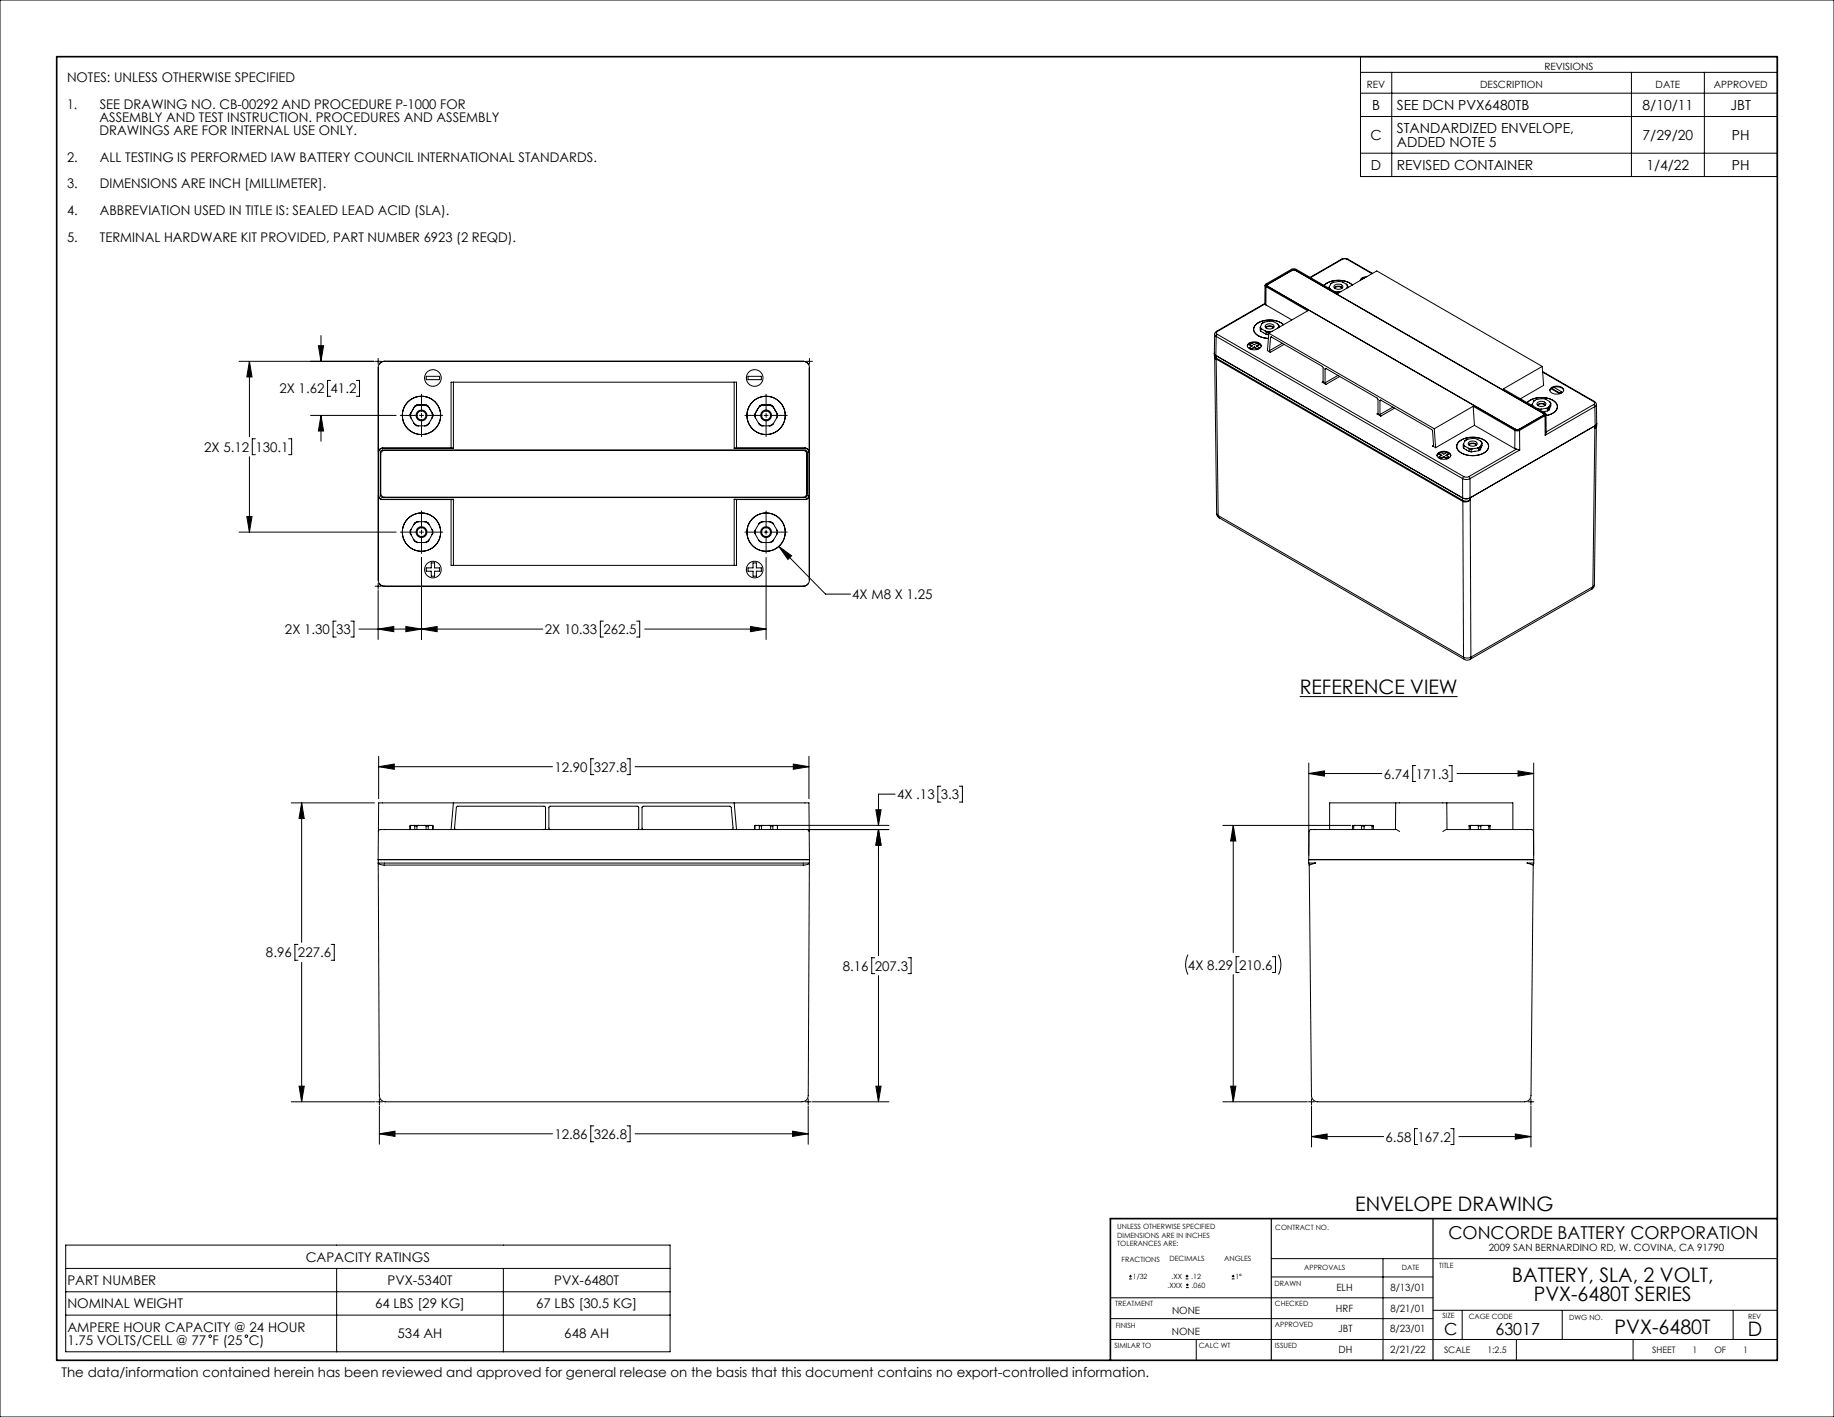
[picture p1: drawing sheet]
<svg xmlns="http://www.w3.org/2000/svg" width="559mm" height="432mm" viewBox="0 0 559 432" stroke-linecap="round" stroke-linejoin="round" font-family="sans-serif">
<g fill="none" stroke="#000" stroke-width=".3">
<path d="M0 0h558.8v431.8h-558.8zM414.5 17.3h127v36.5h-127zM414.5 22h127M414.5 28.4h127M414.5 35.5h127M424.1 22v31.8M497.1 22v31.8M519.3 22v31.8M414.5 46.7h127M408.7 79l1.1-.2 .9 .2M408.7 79h.3M408.7 79l-9.5 5.5"/>
<path d="M409 79l.7-.1 .8 .1M409 79l-9.7 5.6M410.5 79l7.5 4.4M410.7 79h-.2M410.7 79l7.5 4.3M382.5 99.1a6.9 6.9 0 0 1 8.6-.1 6.9 6.9 0 0 0-8.6 .1 2.02 2.02 0 0 0 .9 3.2l1.2 .5 1.9 .3a4.2 4.2 0 0 1-4.5-2.8zM384 99.8l.1 1.1M384 99.8l.1 .4M384.1 99.5l.3 .7M384.1 99.5l-.1 .3M384.5 98.6l.9-.5 1.5-.2 1.3 .2 1.1 .6M384.5 98.6l-.4 .9"/>
<path d="M384.9 98.3l-.4 .3M385.4 92.5l-14.7 8.5M385.4 92.6l.3 .3M385.4 92.6l-14.5 8.4M385.4 87v5.6M385.6 99.8a1.88 1.88 0 0 1 2.5 0M385.6 99.1a1.73 1.73 0 0 1 2.6 .3 1.53 1.53 0 0 1-1.4 .9 1.53 1.53 0 0 1-1.3-.9zM385.7 92.9l7.9 4.6M385.7 99.9a1.46 1.46 0 0 1 2.2 0M385.7 87.4a.43 .43 0 0 1-.3-.4 .43 .43 0 0 1 .3-.5l7.8-4.4 .9-.2 13.2 7.5 11.9-6.8 50.4 29.1M385.7 87.4l12.8 7.3-11.9 6.9M385.7 87.4v5.5"/>
<path d="M386.1 86.7l-.2 .3 .2 .2M386.1 87.2l75.9 43.8h.7l7.7-4.5M386.1 86.7v.5M386.2 87v.3M386.2 87.1l-.1 .1M386.5 87.4a.42 .42 0 0 1-.3-.4 .42 .42 0 0 1 .3-.4l7-4.1 1.2-.1 75.3 43.5a.42 .42 0 0 1 .3 .4 .42 .42 0 0 1-.3 .4M386.5 87.4l75.1 43.3M386.5 87.4h.1M389.3 98.7l.3 .7M389.3 98.7l.4 .6M389.6 99.4l-.3 .6M389.7 99.3l-.1 .1"/>
<path d="M389.7 99.3v.5M393.8 82.3h.8M393.8 82.3l-7.7 4.4M393.8 82.3v.1M394.6 82.3l75.8 43.7M394.6 82.3v.1M403.5 87h-.1a6.9 6.9 0 0 1 8.6-.1 6.9 6.9 0 0 0-8.5 .1zM404.9 87.7l.1 .2M404.9 87.7v.2M405 87.4l.3 .7M405 87.4l-.1 .3M405.4 86.5l.9-.5 1.6-.2 1.2 .2 1.1 .6"/>
<path d="M405.4 86.5l-.4 .9M405.8 86.2l-.4 .3M406.5 87.7a1.9 1.9 0 0 1 2.6 0M406.6 88.8l1.1 .2M406.6 86.9a1.63 1.63 0 0 1 2.6 .6 1.65 1.65 0 0 1-2.8-.1zM406.7 87.8a1.45 1.45 0 0 1 2.2 0M407.1 89.1h.2M407.3 89.1v.1M407.7 89l-.4 .1M408.7 88.8l-1 .2M410.2 86.6l.3 .7M410.2 86.6l.4 .6"/>
<path d="M410.5 87.3l-.2 .6M410.6 87.2l-.1 .1M410.6 87.2v.5M415.1 85l.1 .1M415.1 85v.1M415.8 84.7l-.7 .3M416 84.6l-.9 .3-.6 .5M416.5 84.3a1.88 1.88 0 0 0-2.1 1.2M72.8 110.1h41.1M76 110.1v23M76 110.1l.8 4.8h-1.6zM97 105.3h1.6l-.8 4.8z"/>
<path d="M97.8 102.2v7.9M100.7 115.9h-.9v4.9h.9M108.6 115.9h.9v4.9h-.9M114.2 110.1h2M115.2 109.1v2M115.3 112.1v25.7a1.28 1.28 0 0 1 .8-1.2l21.3-.1M115.6 110.9l.6-.6 .9-.2h127.6l1 .2 .6 .6M115.8 110.7l1.3-.6h127.6a1.91 1.91 0 0 1 1.9 1.9v64.7a1.91 1.91 0 0 1-1.9 1.9h-127.6a1.91 1.91 0 0 1-1.9-1.9v-64.7zM129.9 114.7h4v1h-4zM138.1 116.5v20.1M223.7 116.5v20.1M227.9 114.7h4.1v1h-4.1z"/>
<path d="M245.6 110.1h2M246.6 112.1v25.7a1.28 1.28 0 0 0-.9-1.2l-21.3-.1M246.6 109.1v2M370 107.7l.1 1.1 .4 .3M370 107.7l.5 .6M370 107.6l.5 .8M370 108.6l.1 .3M370.1 101.8l-.1 5.9M370.1 101.8l.5 .7M370.1 108.8l.6 47.7M370.2 108.9l.4 .5M370.5 108.4l75.1 43.4"/>
<path d="M370.5 108.4v.7M370.5 109.1l75.1 43.3M370.5 109.1l.1 .3M370.5 108.3l75.1 43.4M370.6 102.5l75 43.4M370.6 102.5l-.1 5.8M370.6 109.4l75.1 43.4M370.6 109.4l.6 47.7M370.7 101l-.6 .8M370.7 101h.2M370.9 101a.47 .47 0 0 0-.3 .4 .47 .47 0 0 0 .3 .5M370.9 101.9l-.3 .6"/>
<path d="M370.9 101.9l75.1 43.3M380.1 105.5a2.55 2.55 0 0 1 4.2 0M380.3 104.8a2.79 2.79 0 0 1 3.9 .4 1.82 1.82 0 0 1-2.4 1.4l-1.3-.5a.84 .84 0 0 1-.2-1.3zM380.7 104.9v.2l.7 .4M380.7 104.9l.6-.4 .9 .5 .9-.5 .6 .4M380.7 105.9l.6 .4M380.7 105.9v.2l.6 .4M380.7 104.9l.9 .5-.9 .5M381.3 106.3v.2M382.2 105.9l.9 .6M382.2 105.9l-.9 .6M382.2 105.7l-.9 .6"/>
<path d="M382.2 105.7l.9 .6M382.2 105.7v.2M383.1 106.3v.2M383.7 105.9v.2l-.6 .4M383.7 104.9v.2l-.8 .4M383.7 104.9l-.9 .5 .9 .5M383.7 105.9l-.6 .4M384.1 100.9l1.7 1M384.1 100.2v.7M384.1 100.2h.3M384.4 100.2l1.1 .7M385.5 100.9l1.3 .2"/>
<path d="M385.5 100.9l.3 .2M385.8 101.9l.6 .1M385.8 101.1l.6 .1M385.8 101.1v.8M386.4 101.2v.8M386.6 102h-.2M386.6 101.6l50.4 29.1M386.6 101.6l-.4 5.2 .9 .6M386.8 101.1l-.4 .1M386.8 106.9l.3 .5M387.1 102.8l.3-.1 15.5 9 .2 .4v4.2M387.1 102.8l-.3 4.1"/>
<path d="M387.4 102.7l-.3 .1M387.7 100.9l-.9 .2M390.7 104.6l-3.9 2.3M391.3 104.9l-4.2 2.5M402.9 116.5l1.1 .6M403.1 116.3l-.2 .2M403.7 116.7l.3 .4M403.7 112.5v4.2M404 112.3l15.6 9 .3 .5v4.2M404 112.3l-.3 .2M407.7 114.4l-4 2.3M408.2 114.7l-4.2 2.4"/>
<path d="M469.9 111.7l-11.9 6.8 12.8 7.4a.43 .43 0 0 1 .2 .4 .43 .43 0 0 1-.2 .4M469.9 111.7l.4 5.7-7.1 4.1M470 113.2l15.8 9.2M470 113.4l15.6 9M472.2 119a2.55 2.55 0 0 1 4.2 0M472.5 118.3a2.79 2.79 0 0 1 3.9 .4 1.82 1.82 0 0 1-2.4 1.4l-1.3-.5a.84 .84 0 0 1-.2-1.3zM472.8 118.4v.2l2.4 1.4M472.8 118.4l.6-.4 2.4 1.4M472.8 118.4l2.4 1.3M475.2 119.7v.3M475.8 119.4v.2l-.6 .4M475.8 119.4l-.6 .3"/>
<path d="M76 139.2v23M77.8 133.7h-.9v4.9h.9M87.9 133.7h1v4.9h-1M94.6 126.6h26.1M97.8 126.6v7.9M97.8 126.6l.8 4.7h-1.6zM116.1 137.3l.5-.2 128.8 .1 .5 .6v13.3l-.6 .5h-128.9l-.5-.6v-13.2zM116.4 137.6l.8-.4h127.5a1.17 1.17 0 0 1 1.1 1.2v11.9a1.17 1.17 0 0 1-1.1 1.2h-127.5a1.17 1.17 0 0 1-1.2-1.2v-11.9zM122 126.6h5.2M125 126.2v.4M125 126.2l.2 1.2M125.2 125.8v1.6"/>
<path d="M125.2 127.4l1.2 2 .6 .4h2.8l.9-.8M126.1 124.2l.3-.4 .6-.4h2.8l.7 .4 1.1 2M126.1 129l1.4 .8M126.1 124.2l-1.1 2M127.5 123.4l-1.4 .8M127.8 126.6h1.2M128.1 123.4h-.1M128.4 120.1v5.3M128.4 126v1.2M128.4 127.8v5.2M128.8 123.4h.1M129.4 123.4l1.3 .8"/>
<path d="M129.6 126.6h5.3M130.7 129l-1.3 .8M131.6 125.8v1.6M131.6 125.8l.3 .4M131.9 126.2v.4M131.9 126.2v.8l-1.2 2M137.4 136.5v-20h87v20M137.4 136.5l.7 .1M138.1 136.6h-21.5a1.2 1.2 0 0 0-1.2 1.2v13.2a1.2 1.2 0 0 0 1.2 1.2M223.7 136.6h21.6a1.2 1.2 0 0 1 1.2 1.2v13.2a1.2 1.2 0 0 1-1.2 1.2M224.4 136.5l-.7 .1M227 126.6h5.2"/>
<path d="M230 126.2v.4M230 126.2l.2 1.2M230.2 125.8v1.6M230.2 127.4l1.2 2 .6 .4h2.8l.9-.8M231.1 124.2l.3-.4 .6-.4h2.8l.7 .4 1.1 2M231.1 129l1.4 .8M231.1 124.2l-1.1 2M232.5 123.4l-1.4 .8M232.8 126.6h1.2M233 123.4h.1M233.4 120.1v5.3M233.4 126v1.2"/>
<path d="M233.4 127.8v5.2M233.8 123.4h.1M234.4 123.4l1.3 .8M234.6 126.6h5.3M235.7 129l-1.3 .8M236.6 125.8v1.6M236.6 125.8l.3 .4M236.9 126.2v.4M236.9 126.2v.8l-1.2 2M419.6 126.1l1.1 .7M419.9 126l-.3 .1M420.5 126.3l.2 .5"/>
<path d="M420.5 122.1v4.2M420.7 122l15.6 8.9 .2 .4 .3 4.4M420.7 122l-.2 .1M424.4 124.1l-3.9 2.2M424.9 124.4l-4.2 2.4M436.5 135.9l.9 .5M436.8 135.7l-.3 .2M436.8 135.8l-.3 .1M437 130.7l.4 5.7M437.8 138.8a2.55 2.55 0 0 1 4.2 0M438.1 138.1a2.79 2.79 0 0 1 3.9 .4 1.82 1.82 0 0 1-2.4 1.4l-1.3-.4a.84 .84 0 0 1-.2-1.4zM438.4 138.2v.2l.8 .4"/>
<path d="M438.4 139.3v.2l.6 .3M438.4 138.2l.9 .5-.9 .6M438.4 138.2l.6-.3 .9 .5 .9-.5 .6 .3M438.4 139.3l.6 .3M439 139.6v.2M439.9 139.3l-.9 .5M439.9 139.3l.9 .5M439.9 139.1l.9 .5M439.9 139.1l-.9 .5M439.9 139.1v.2M440.8 139.6v.2M441.4 138.2v.2l-.7 .4"/>
<path d="M441.4 139.3v.2l-.6 .3M441.4 138.2l-.9 .5 .9 .6M441.4 139.3l-.6 .3M444.4 134.8a6.9 6.9 0 0 1 8.6 0 2.02 2.02 0 0 1-.9 3.2 7.1 7.1 0 0 1-7.7-.7 1.8 1.8 0 0 1 0-2.5zM445.8 135.5l.2 1.1M445.8 135.5l.2 .4M445.9 135.2l.4 .7M445.9 135.2l-.1 .3M446 136.6l1.7 1M446 135.9v.7M446 135.9h.3M446.3 135.9l1.1 .7"/>
<path d="M446.3 134.3l1-.5 1.5-.2 1.2 .2 1.1 .6M446.3 134.3l-.4 .9M446.8 134.1l-.5 .2M447.4 136.6l1.2 .2M447.4 136.6l.3 .2M447.4 135.5a1.88 1.88 0 0 1 2.6 0M447.4 134.9a1.73 1.73 0 0 1 2.7 .3 1.53 1.53 0 0 1-1.4 .8 1.53 1.53 0 0 1-1.4-.9zM447.6 135.7a1.46 1.46 0 0 1 2.2 0M447.7 137.6l.6 .1M447.7 136.8l.6 .1M447.7 136.8v.8M448.3 136.9v.8"/>
<path d="M448.6 136.8l-.3 .1M448.9 123.8l12.7 7.3M448.9 123.8l-11.9 6.9M448.9 123.8l.3 5.8M449.2 129.6l-11.8 6.8M449.2 129.6l12.3 7.1M450.1 136.5l-1.5 .3M450.1 136.5l.4 .1M450.5 137.3l-2.2 .4M450.5 136.6v.7M451 137.1l-.5 .2M451 136.3l-.5 .3"/>
<path d="M451 136.3v.8M451.1 136l-1 .5M451.1 136l-.1 .3M451.1 134.4l.4 .7M451.1 134.4l.5 .6M451.5 135.1l-.4 .9M451.6 135v.8l-.6 1.3M451.6 135l-.1 .1M461.5 136.7l.5 .2M461.6 131.1l.7 .2 .7-.2M461.6 131.1l-.1 5.6M461.6 130.7l.7 .2 .7-.2"/>
<path d="M461.6 130.7v.1M462 136.9l1 .2M462 136.9l-14.5 8.3M463 130.7v.1M463 131.1v6M463 137.1l-15.1 8.8M465.3 122.7a6.9 6.9 0 0 1 8.7 0 2.02 2.02 0 0 1-.9 3.2l-2 .7a3.3 3.3 0 0 0 3.4-3.1 5.2 5.2 0 0 0-5.6-2.3l-2.1 .5zM466.8 123.4l.1 .2M466.8 123.4v.2M466.9 123.1l.3 .7M466.9 123.1l-.1 .3M467.3 122.3l.9-.6 1.5-.2 1.3 .2 1.1 .6"/>
<path d="M467.3 122.3l-.4 .8M467.7 122l-.4 .3M468.4 123.4a1.9 1.9 0 0 1 2.5 0M468.4 124.5l1.2 .2M468.5 122.7a1.64 1.64 0 0 1 2.5 .5 1.65 1.65 0 0 1-2.7-.1zM468.6 123.6a1.45 1.45 0 0 1 2.2 0M468.9 124.8h.3M469.2 124.8v.2M469.6 124.7l-.4 .1M470 126.7l-7 4M470 126.7h.1M470.3 126.3v.3"/>
<path d="M470.3 126.4l.1 .1M470.4 126l.2 .3-.2 .2M470.4 126v.5M470.8 126.7l-7.8 4.4M470.8 126.7v5.9M471 126.3l.1 5.5-.3 .8M471.1 124.4l-1.5 .3M471.1 124.4l.4 .1M471.5 124.5v.7M471.9 124.2l-.4 .3M471.9 124.2v.8M471.9 125l-1.8 .5"/>
<path d="M472 123.9l-.9 .5M472 123.9l-.1 .3M472.1 122.3l.3 .7M472.1 122.3l.4 .6M472.4 123l-.4 .9M472.5 122.9v.8l-.6 1.3M472.5 122.9l-.1 .1M485.6 123.3l.3 .6M485.6 122.4a.47 .47 0 0 1 .3 .4 .47 .47 0 0 1-.3 .5M485.6 123.3l-14.5 8.3M485.8 122.4h-.2M485.8 122.4l.6 .9"/>
<path d="M485.9 130.5l-.6 48.3M485.9 123.9l-15.1 8.7M485.9 123.9l.1 5.8M486 130.4l-.1 .1M486 129.7l-38.1 22.1M486 130.4h.1M486 129.7v.7M486.4 130.1l-.6 48.1M486.4 123.2l.1 5.9-.5 .6M486.4 123.3l-.5 .6M486.5 129.9l-.5 .5M486.5 129l-.5 .7"/>
<path d="M486.5 129.1l-.1 1-.4 .3M75.2 157.4h1.6l-.8 4.8zM116.6 152.2h-.3a1.28 1.28 0 0 1-1-1.2v25.7M126.1 159.8l.9-.8h2.8l.7 .4 1.1 2M126.1 159.8l-1.1 2 .2 1.1M127.5 159l-1.4 .8M128.4 155.7v5.2M129.4 159l1.3 .8M138.1 152.2h-.7v20.1h87v-20.1h-.7M138.1 152.2v20.1M138.1 152.2h-21.5M223.7 152.2h21.6"/>
<path d="M223.7 152.2v20.1M231.1 159.8l.9-.8h2.8l.7 .4 1.1 2M231.1 159.8l-1.1 2 .2 1.1M232.5 159l-1.4 .8M233.4 155.7v5.2M234.4 159l1.3 .8M245.3 152.2h.2a1.28 1.28 0 0 0 1.1-1.2v25.7M370.7 156.5l.2 .7 .6 .6M370.7 156.5l.5 .6M371.2 157.1l.3 .7M371.2 157.1l74.7 43.2M371.5 157.8l74.7 43.2"/>
<path d="M445.6 152.4l1.1 .3 1.2-.3M445.6 152.4l.1 .4M445.6 151.8l1 .2 1.3-.2M445.6 151.8v.6M445.6 145.9a2.5 2.5 0 0 0 2.3 0M445.6 151.7a2.49 2.49 0 0 0 2.3 0M445.6 145.9v5.8M445.7 152.8l.2 47.5M446 145.2l-.4 .7M446 145.2l.8 .2 .7-.2M447.5 145.2l.4 .7M447.9 152.5a2.04 2.04 0 0 1-2.2 .3"/>
<path d="M447.9 152.4v.1M447.9 151.8v.6M447.9 145.9v5.8M448 152.4l-.1 .1M448 152.4l.2 47.9M448 152.4h-.1M72.8 162.2h47.9M114.2 178.6h2M115.2 177.6v2M115.2 179.9v15M115.6 177.8l.5 .5 1 .4h127.6l1-.3 .6-.6M122 162.2h5.2"/>
<path d="M125.2 161.4v1.5M125.2 162.9l1.2 2.1 .6 .3h2.8l.9-.7M126.1 164.6l1.4 .7M127.8 162.2h1.2M128.4 161.5v1.3M128.4 163.4v5.2M128.4 169.9v25M129.6 162.2h5.3M129.9 173.1h1.5v-1.6h1v1.6h1.5v1h-1.5v1.5h-1v-1.5h-1.5zM130.7 164.6l-1.3 .7M131.6 161.4v1.5M131.6 161.4l.3 1.1-1.2 2.1"/>
<path d="M227 162.2h5.2M229.4 171.5h1.1v1.6h1.5v1h-1.5v1.5h-1.1v-1.5h-1.5v-1h1.5zM230.2 161.4v1.5M230.2 162.9l1.2 2.1 .6 .3h2.8l.9-.7M231.1 164.6l1.4 .7M232.8 162.2h1.2M233.4 161.5v1.3M233.4 163.4v5.2M233.4 169.9v25M234.6 162.2h5.3M235.7 164.6l-1.3 .7M236.6 161.4v1.5"/>
<path d="M236.6 161.4l.3 1.1-1.2 2.1M237.3 166.5l14.2 14.5h7.6M237.3 166.5l3.9 2.9-1.1 1.1zM485 179.5l-37.2 21.5M485.3 178.8l-.3 .7M485.3 178.8l-37.1 21.5M485.8 178.2l-.2 .7-.6 .6M485.8 178.2l-.5 .6M102.4 189.3h-.9v4.8h.9M106.9 189.3h.9v4.8h-.9M109.4 191.7h56M115.2 191.7l4.8-.8v1.6z"/>
<path d="M123.7 190.9l4.7 .8-4.7 .8zM128.4 191.7l4.8-.8v1.6zM183.9 189.3h-1v4.8h1M194 189.3h.9v4.8h-.9M196.4 191.7h37M228.7 190.9l4.7 .8-4.7 .8zM396 212.3h48.1M445.9 200.3l.3 .7M446.2 201l.8 .2 .8-.2M448.2 200.3a2.45 2.45 0 0 1-2.3 0M448.2 200.3l-.4 .7M115.4 230.5v12.9"/>
<path d="M115.4 233.6h52.9M115.4 233.6l4.7-.8v1.6zM180.9 231.2h-.9v4.9h.9M191.1 231.2h.9v4.9h-.9M193.5 233.6h53M241.7 232.8l4.8 .8-4.8 .8zM246.5 230.5v12.9M286.7 239.6h-1v4.8h1M292.3 239.6h.9v4.8h-.9M398.8 232.5v28.2M398.8 235.7h22.2M398.8 235.7l4.7-.8v1.6z"/>
<path d="M431.4 233.3h-1v4.8h1M441.5 233.3h.9v4.8h-.9M443.9 235.7h23.4M462.5 234.9l4.8 .8-4.8 .8zM467.3 232.5v28.2M88.7 244.7h25.4M91.9 244.7l.8 4.7h-1.6zM91.9 244.7v42.5M115.3 253.4l.2-.4 .4-.2h130l.5 .2 .2 .4M125 251.7h.1M125 251.7v1.1M125.2 251.5l-.2 .2"/>
<path d="M125.2 251.5h.9M126.1 251.5h1.4M126.1 251.5l.3 .2M126.4 251.7h.6M126.4 251.7v1.1M127 251.7v1.1M127.5 251.5h1.9M127.5 251.5l-.5 .2M129.4 251.5h1.3M129.4 251.5l.4 .2M129.8 251.7h.7M129.8 251.7v1.1"/>
<path d="M130.5 251.7v1.1M130.7 251.5l-.2 .2M130.7 251.5h.9M131.6 251.5l.3 .2M131.9 251.7h.1M131.9 251.7v1.1M138.1 244.7l-.7 8.1M139 252.8l-.5-.5 .5-6.2 .5-.4h26.4l.3 .4v6.2l-.4 .5M167.7 252.8l-.5-.5v-6.2l.5-.4h26.5l.4 .4v6.2l-.4 .5M196.1 252.8l-.5-.5v-6.2l.5-.4h26.3l.4 .4 .5 6.2-.4 .5M223.7 244.7l.7 8.1M230 251.7h.1"/>
<path d="M230 251.7v1.1M230.2 251.5l-.2 .2M230.2 251.5h.9M231.1 251.5h1.4M231.1 251.5l.3 .2M231.4 251.7h.6M231.4 251.7v1.1M232 251.7v1.1M232.5 251.5h1.9M232.5 251.5l-.5 .2M234.4 251.5h1.3M234.4 251.5l.4 .2"/>
<path d="M234.8 251.7h.7M234.8 251.7v1.1M235.5 251.7v1.1M235.7 251.5l-.2 .2M235.7 251.5h.9M236.6 251.5l.3 .2M236.9 251.7h.1M236.9 251.7v1.1M237 251.5h33.8M245.9 252.8h24.9M266.9 246.8h1.6l-.8 4.7zM267.7 252.8v38.4"/>
<path d="M267.7 252.8l.8 4.8h-1.6zM272.7 242h-5v9.5M372.6 251.5h39M375.8 251.5l.8 4.8h-1.6zM375.8 251.5v38.8M412.1 251.7h.4M412.5 251.7v1.1M412.9 251.5l-.4 .2M412.9 251.5h-.8v1.3M412.9 251.5h1.6M414.5 251.5h1.5M414.5 251.5l.4 .2"/>
<path d="M414.9 251.7h.7M414.9 251.7v1.1M415.6 251.7v1.1M416 251.5l-.4 .2M416 251.5h1.7M417.7 251.5h.7v1.3M417.7 251.5l.4 .2M418.1 251.7h.3M418.1 251.7v1.1M425.3 244.7h15.5M425.3 244.7h-20.2v8.1M425.3 244.7l-.1 8.1"/>
<path d="M426.4 253.4l-1-.6h-26.2l-.4 .6v8.5M439.6 253.4l1.1-.6h26.1l.4 .6 .1 8.5M440.8 244.7h20.1v8.1M440.8 244.7l.1 8.1M447.6 251.7h.4M448 251.7v1.1M448.4 251.5l-.4 .2M448.4 251.5h-.8v1.3M448.4 251.5h1.6M450 251.5h1.6M450 251.5l.4 .2M450.4 251.7h.8"/>
<path d="M450.4 251.7v1.1M451.2 251.7v1.1M451.6 251.5l-.4 .2M451.6 251.5h1.6M453.2 251.5h.8v1.3M453.2 251.5l.4 .2M453.6 251.7h.4M453.6 251.7v1.1M115.2 261.9h129.5M115.2 261.9l.2-17.2h131.1l.1 17.2M115.2 262l.4 71.9a1.9 1.9 0 0 0 1.9 1.8h126.9a1.9 1.9 0 0 0 1.9-1.8l.3-70.9M115.2 263h131.4"/>
<path d="M115.2 263h.1M115.2 263l.6 .4 1.2 .2h127.9l1.2-.2 .5-.4M116.1 261.9v.1M244.7 262h1.9M244.7 261.9h1.9M245.7 261.9v.1M246.6 263h.1M246.6 262v1M398.7 262h1.9M398.7 263h1.9M398.7 262v1M398.7 263l.2 .6"/>
<path d="M398.8 261.9h1.9M398.9 263.6h.1M399.7 261.9v.1M400.6 263l-1.7 .6M400.6 263h.2zM400.6 262h64.8M465.3 263h.1zM465.4 261.9h1.9M465.4 262h1.9M465.4 263l1.8 .6M466.4 261.9v.1M467.2 263.6l-.7 70.3a1.9 1.9 0 0 1-1.9 1.8h-63.1a1.9 1.9 0 0 1-1.9-1.8l-.7-70.3"/>
<path d="M467.3 263h-1.9M467.3 262v1M467.3 263l-.1 .6M90.8 287.8h-.9v4.8h.9M91.9 293.2v42.5M100.9 287.8h.9v4.8h-.9M266.5 291.9h-.9v4.8h.9M267.7 297.3v38.4M276.7 291.9h.9v4.8h-.9M362 290.9a6.8 6.8 0 0 0 0 6.1M375.8 297v38.7M377.6 291.5h-1v4.9h1"/>
<path d="M387.7 291.5h.9v4.9h-.9M389.6 290.9a6.8 6.8 0 0 1 0 6.1M88.7 335.7h25.6M91.1 331h1.6l-.8 4.7zM114.6 335.7h2M115.6 334.7v2M115.6 337v11.7M245.3 335.7h2M246.3 334.7v2M246.3 337v11.7M247.5 335.7h23.3M266.9 331h1.6l-.8 4.7z"/>
<path d="M372.6 335.7h25.7M375 331h1.6l-.8 4.7zM398.6 335.7h2M399.6 334.7v2M399.6 337v12.5M465.5 335.7h2M466.5 334.7v2M466.5 337v12.5M115.6 345.5h52.7M115.6 345.5l4.8-.8v1.6zM180.9 343.1h-.9v4.8h.9M191.1 343.1h.9v4.8h-.9"/>
<path d="M193.5 345.5h52.8M241.5 344.7l4.8 .8-4.8 .8zM399.6 346.3h22M399.6 346.3l4.8-.7v1.5zM431.9 343.9h-.9v4.9h.9M442 343.9h1v4.9h-1M444.5 346.3h22M461.7 345.6l4.8 .7-4.8 .8zM20 379.4h184.2v32.5h-184.2zM20 386.5h184.2M20 393.6h184.2M102.6 386.5v25.4"/>
<path d="M153.4 386.5v25.4M338.3 395.5h98.3M344 389.7h.9M344 388.9h.9M344.4 388.5v.8M361.2 389.7h.9M361.2 388.9h.9M361.3 392.4h.9M361.3 391.5h.9M361.7 388.5v.8M361.8 391.1v.8M375.3 389.7h.8"/>
<path d="M375.3 388.9h.8M375.7 388.5v.8M387.3 383.5h154.2M387.3 389.1h49.3M421.4 383.5v31M436.6 399.3h104.9M445.5 399.3v8.9M476 399.3v8.9M528.1 399.3v8.9M20 400.8h184.2M338.3 401.8h98.3M338.3 408.2h203.2"/>
<path d="M364.5 408.2v6.3M462 408.2v6.3M497.6 408.2v6.3"/>
<circle cx="131.9" cy="115.2" r="2.54"/>
<circle cx="229.9" cy="115.2" r="2.54"/>
<circle cx="128.4" cy="126.6" r="1.36"/>
<circle cx="128.4" cy="126.6" r="1.65"/>
<circle cx="128.4" cy="126.6" r="5.8"/>
<circle cx="233.4" cy="126.6" r="1.65"/>
<circle cx="233.4" cy="126.6" r="5.8"/>
<circle cx="233.4" cy="126.6" r="1.36"/>
<circle cx="128.4" cy="162.2" r="5.8"/>
<circle cx="128.4" cy="162.2" r="1.65"/>
<circle cx="128.4" cy="162.2" r="1.36"/>
<circle cx="131.9" cy="173.6" r="2.54"/>
<circle cx="229.9" cy="173.6" r="2.54"/>
<circle cx="233.4" cy="162.2" r="5.8"/>
<circle cx="233.4" cy="162.2" r="1.65"/>
<circle cx="233.4" cy="162.2" r="1.36"/>
<circle cx="64" cy="407.2" r=".39"/>
<circle cx="75.1" cy="407.2" r=".39"/>
</g>
<path d="M387.3 371.3v43.2M436.6 371.3v43.2" fill="none" stroke="#000" stroke-width=".35"/>
<path d="M17.3 17.3h524.2v397.2h-524.2zM541.5 371.3h-203.2v43.2" fill="none" stroke="#000" stroke-width=".5"/>
<g fill="#000">
<path d="M91.9 244.7l.8 4.7h-1.6zM91.1 331h1.6l-.8 4.7zM375 331h1.6l-.8 4.7zM375.8 251.5l.8 4.8h-1.6z"/>
<path d="M267.7 252.8l.8 4.8h-1.6zM266.9 246.8h1.6l-.8 4.7zM115.4 233.6l4.7-.8v1.6zM241.7 232.8l4.8 .8-4.8 .8zM128.4 191.7l4.8-.8v1.6zM228.7 190.9l4.7 .8-4.7 .8zM237.3 166.5l3.9 2.9-1.1 1.1zM398.8 235.7l4.7-.8v1.6zM462.5 234.9l4.8 .8-4.8 .8z"/>
<path d="M115.6 345.5l4.8-.8v1.6zM241.5 344.7l4.8 .8-4.8 .8zM266.9 331h1.6l-.8 4.7zM267.7 252.8l.8 4.8h-1.6zM97 105.3h1.6l-.8 4.8zM97.8 126.6l.8 4.7h-1.6zM76 110.1l.8 4.8h-1.6zM75.2 157.4h1.6l-.8 4.8zM115.2 191.7l4.8-.8v1.6zM123.7 190.9l4.7 .8-4.7 .8zM399.6 346.3l4.8-.7v1.5zM461.7 345.6l4.8 .7-4.8 .8z"/>
</g>
<g font-size="6.1">
<text x="396" y="211.6">REFERENCE VIEW</text>
<text x="412.9" y="369.1">ENVELOPE DRAWING</text>
<text x="460.7" y="390.7">BATTERY, SLA, 2 VOLT,</text>
<text x="467.3" y="396.6">PVX-6480T SERIES</text>
<text x="492" y="406.6">PVX-6480T</text>
<text x="532.5" y="407.2">D</text>
</g>
<text font-size="5.4" x="441.3" y="377.6">CONCORDE BATTERY CORPORATION</text>
<g font-size="5.1">
<text x="440" y="406.7">C</text>
<text x="455.6" y="406.7">63017</text>
</g>
<g font-size="4.2">
<text x="418.1" y="33.5">B</text>
<text x="425.6" y="33.5">SEE DCN PVX6480TB</text>
<text x="500.5" y="33.5">8/10/11</text>
<text x="527.3" y="33.5">JBT</text>
<text x="425.6" y="40.6">STANDARDIZED ENVELOPE,</text>
<text x="417.6" y="42.7">C</text>
<text x="425.6" y="44.8">ADDED NOTE 5</text>
<text x="500.5" y="42.7">7/29/20</text>
<text x="527.7" y="42.7">PH</text>
<text x="417.7" y="51.8">D</text>
<text x="425.6" y="51.8">REVISED CONTAINER</text>
<text x="501.6" y="51.8">1/4/22</text>
<text x="527.7" y="51.8">PH</text>
</g>
<g font-size="4.1">
<text x="20.4" y="25">NOTES: UNLESS OTHERWISE SPECIFIED</text>
<text x="20.4" y="33.1">1.</text>
<text x="30.4" y="33.1">SEE DRAWING NO. CB-00292 AND PROCEDURE P-1000 FOR</text>
<text x="30.3" y="41.2">DRAWINGS ARE FOR INTERNAL USE ONLY.</text>
<text x="30.3" y="37.2">ASSEMBLY AND TEST INSTRUCTION. PROCEDURES AND ASSEMBLY</text>
<text x="20.4" y="49.3">2.</text>
<text x="30.4" y="49.3">ALL TESTING IS PERFORMED IAW BATTERY COUNCIL INTERNATIONAL STANDARDS.</text>
<text x="20.4" y="57.4">3.</text>
<text x="30.4" y="57.4">DIMENSIONS ARE INCH [MILLIMETER].</text>
<text x="20.4" y="65.5">4.</text>
<text x="30.4" y="65.5">ABBREVIATION USED IN TITLE IS: SEALED LEAD ACID (SLA).</text>
<text x="20.4" y="73.6">5.</text>
<text x="30.4" y="73.6">TERMINAL HARDWARE KIT PROVIDED, PART NUMBER 6923 (2 REQD).</text>
<text x="85.1" y="119.9">2X 1.62</text>
<text x="100.7" y="119.9">41.2</text>
<text x="62.2" y="137.7">2X 5.12</text>
<text x="77.8" y="137.7">130.1</text>
<text x="259.7" y="182.6">4X M8 X 1.25</text>
<text x="86.8" y="193.2">2X 1.30</text>
<text x="102.4" y="193.2">33</text>
<text x="166" y="193.2">2X 10.33</text>
<text x="183.9" y="193.2">262.5</text>
<text x="168.9" y="235.2">12.90</text>
<text x="180.9" y="235.2">327.8</text>
<text x="421.6" y="237.3">6.74</text>
<text x="431.4" y="237.3">171.3</text>
<text x="273.3" y="243.5">4X .13</text>
<text x="286.7" y="243.5">3.3</text>
<text x="81" y="291.7">8.96</text>
<text x="90.8" y="291.7">227.6</text>
<text x="256.8" y="295.8">8.16</text>
<text x="266.5" y="295.8">207.3</text>
<text x="362" y="295.5">4X 8.29</text>
<text x="377.6" y="295.5">210.6</text>
<text x="168.9" y="347">12.86</text>
<text x="180.9" y="347">326.8</text>
<text x="422.2" y="347.9">6.58</text>
<text x="431.9" y="347.9">167.2</text>
<text x="93.1" y="384.5">CAPACITY RATINGS</text>
<text x="20.5" y="391.6">PART NUMBER</text>
<text x="118.1" y="391.6">PVX-5340T</text>
<text x="168.9" y="391.6">PVX-6480T</text>
<text x="20.5" y="398.7">NOMINAL WEIGHT</text>
<text x="114.3" y="398.7">64 LBS [29 KG]</text>
<text x="163.4" y="398.7">67 LBS [30.5 KG]</text>
<text x="20.5" y="405.8">AMPERE HOUR CAPACITY @ 24 HOUR</text>
<text x="121.1" y="407.9">534 AH</text>
<text x="171.9" y="407.9">648 AH</text>
<text x="20.5" y="409.9">1.75 VOLTS/CELL @ 77 F (25 C)</text>
<text x="18.7" y="419.8">The data/information contained herein has been reviewed and approved for general release on the basis that this document contains no export-controlled information.</text>
</g>
<g font-size="3">
<text x="470.6" y="21.2">REVISIONS</text>
<text x="416.5" y="26.7">REV</text>
<text x="451" y="26.7">DESCRIPTION</text>
<text x="504.5" y="26.7">DATE</text>
<text x="522.2" y="26.7">APPROVED</text>
<text x="453.6" y="381.3">2009 SAN BERNARDINO RD, W. COVINA, CA 91790</text>
<text x="407.2" y="393.3">ELH</text>
<text x="423.6" y="393.3">8/13/01</text>
<text x="357.1" y="400.5">NONE</text>
<text x="407" y="399.8">HRF</text>
<text x="423.6" y="399.8">8/21/01</text>
<text x="357.1" y="406.7">NONE</text>
<text x="407.7" y="406">JBT</text>
<text x="423.6" y="406">8/23/01</text>
<text x="407.8" y="412.2">DH</text>
<text x="423.6" y="412.2">2/21/22</text>
</g>
<g font-size="2.7">
<text x="440" y="412.2">SCALE</text>
<text x="453.2" y="412.2">1:2.5</text>
<text x="503.4" y="412.4">SHEET</text>
<text x="515.7" y="412.4">1</text>
<text x="522.3" y="412.4">OF</text>
<text x="531.1" y="412.4">1</text>
</g>
<g font-size="2.2">
<text x="340.4" y="374.5">UNLESS OTHERWISE SPECIFIED</text>
<text x="340.4" y="377.2">DIMENSIONS ARE IN INCHES</text>
<text x="388.6" y="374.7">CONTRACT NO.</text>
<text x="340.4" y="379.8">TOLERANCES ARE:</text>
<text x="341.7" y="384.4">FRACTIONS</text>
<text x="345.2" y="389.7">1/32</text>
<text x="356.3" y="384.4">DECIMALS</text>
<text x="357" y="389.7">.XX</text>
<text x="363" y="389.7">.12</text>
<text x="373" y="384.4">ANGLES</text>
<text x="376.4" y="389.7">1°</text>
<text x="397.4" y="387">APPROVALS</text>
<text x="427.2" y="387.1">DATE</text>
<text x="438.5" y="386.4">TITLE</text>
<text x="355.7" y="392.4">.XXX</text>
<text x="363.1" y="392.4">.060</text>
<text x="388.4" y="391.8">DRAWN</text>
<text x="339.8" y="398.1">TREATMENT</text>
<text x="388.5" y="398">CHECKED</text>
<text x="439.5" y="401.7">SIZE</text>
<text x="447.5" y="402">CAGE CODE</text>
<text x="532.6" y="401.8">REV</text>
<text x="340" y="404.7">FINISH</text>
<text x="388.5" y="404.5">APPROVED</text>
<text x="478.1" y="402.2">DWG NO.</text>
<text x="339.5" y="410.8">SIMILAR TO</text>
<text x="365.2" y="410.7">CALC WT</text>
<text x="388.5" y="410.9">ISSUED</text>
</g>
</svg>
